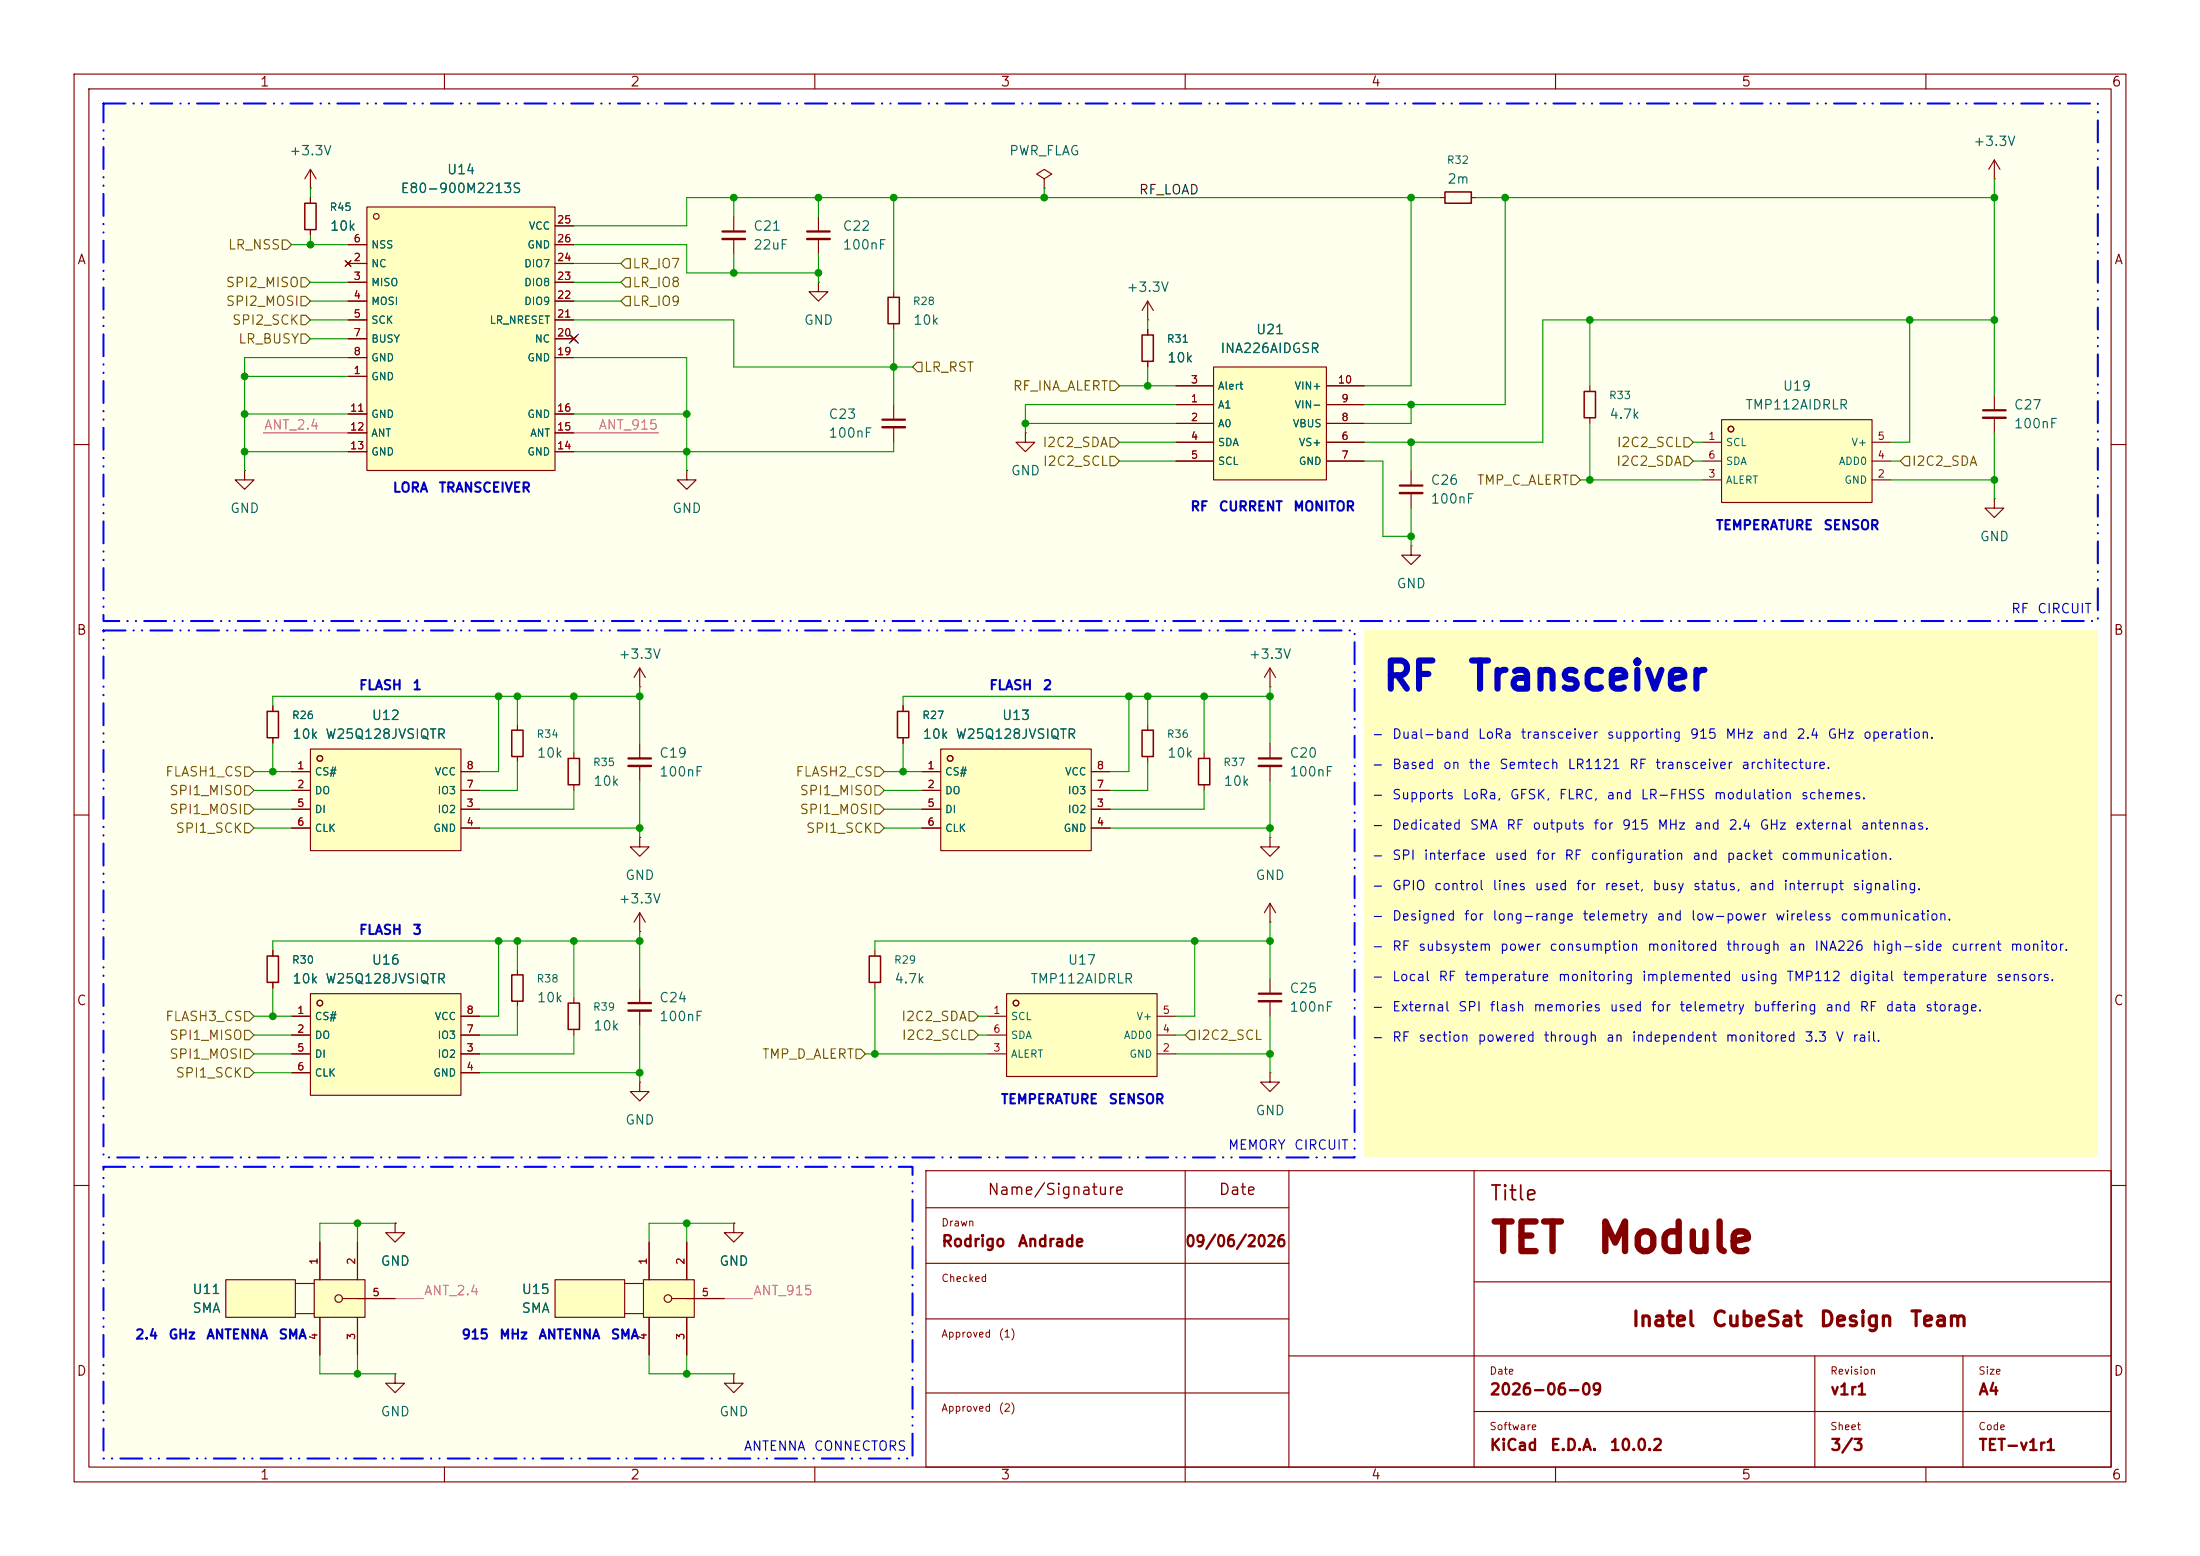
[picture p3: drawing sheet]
<svg xmlns="http://www.w3.org/2000/svg" width="297mm" height="210mm" viewBox="0 0 297 210" stroke-linecap="round" stroke-linejoin="round" font-family="sans-serif">
<g fill="none" stroke="#840000" stroke-width=".15">
<path d="M10 10h277v190h-277zM12 12h273v186h-273zM60 10v2M110 10v2M160 10v2M210 10v2M260 10v2M10 60h2M285 60h2M10 110h2M285 110h2M125 158h160v40h-160z"/>
<path d="M160 158v42M174 158v40M199 158v40M10 160h2M125 163h49M125 170.5h49M125 178h49M199 173h86M285 160h2M60 198v2M110 198v2M125 188h49"/>
<path d="M174 183h111M199 190.5h86M210 198v2M245 183v15M260 198v2M265 183v15"/>
</g>
<g fill="#ffffed">
<path d="M14 14h269.2v69.8h-269.2z"/>
<path d="M14 157.5h109.2v39.4h-109.2z"/>
</g>
<path d="M184.1 85.1h99.1v71.1h-99.1z" fill="#ffffc2"/>
<path d="M14 85.1h168.9v71.1h-168.9z" fill="#ffffed"/>
<path d="M97.5 31.2h3.1" fill="none" stroke="#840000" stroke-width=".3"/>
<path d="M97.5 32.3h3.1" fill="none" stroke="#840000" stroke-width=".33"/>
<path d="M99.1 29.2v2M99.1 32.3v2" fill="none" stroke="#840000" stroke-width=".15"/>
<path d="M41.9 134.1h20.3v13.7h-20.3z" fill="#ffffc2"/>
<circle cx="43.2" cy="135.4" r=".38" fill="#ffffc2" stroke="#ffffc2" stroke-width=".14"/>
<g fill="none" stroke="#840000" stroke-width=".15">
<path d="M120.6 54.6v2M120.6 57.7v2M33 63.5v1.3h1.3l-1.3 1.2-1.3-1.2h1.3M33 63.5h.1M86.4 92.7h.1M86.4 90.2l-.8 1.2M86.4 90.2l.7 1.2M86.4 90.2v2.5M36.8 128.3v.7M36.8 132.6v.8M39.4 137.2h2.5M39.4 139.7h2.5"/>
<path d="M41.9 134.1h20.3v13.7h-20.3zM62.2 137.2h2.6M62.2 139.7h2.6M69.8 130.8v.8M69.8 135.1v.8M86.4 133.4v2M86.4 136.4v2M39.4 142.2h2.5M39.4 144.8h2.5M62.2 142.2h2.6M62.2 144.8h2.6M86.4 146.1v1.2h1.2l-1.2 1.3-1.3-1.3h1.3"/>
<path d="M86.4 146.1h.1M99.1 165.1v1.3h1.2l-1.2 1.2-1.3-1.2h1.3M99.1 165.1h.1"/>
<circle cx="43.2" cy="135.4" r=".38"/>
</g>
<path d="M36.1 129h1.5v3.6h-1.5zM69.1 131.6h1.5v3.5h-1.5z" fill="none" stroke="#840000" stroke-width=".2"/>
<path d="M119.1 56.6h3.1M84.8 135.4h3.1" fill="none" stroke="#840000" stroke-width=".3"/>
<path d="M119.1 57.7h3.1M84.8 136.4h3.1" fill="none" stroke="#840000" stroke-width=".33"/>
<path d="M232.4 56.6h20.3v11.2h-20.3z" fill="#ffffc2"/>
<circle cx="233.7" cy="57.9" r=".38" fill="#ffffc2" stroke="#ffffc2" stroke-width=".14"/>
<g fill="none" stroke="#840000" stroke-width=".15">
<path d="M41.9 26.7v.7M41.9 31v.8M110.5 38.1v1.3h1.3l-1.3 1.2-1.3-1.2h1.3M110.5 38.1h.1M229.9 59.7h2.5M232.4 56.6h20.3v11.2h-20.3zM252.7 59.7h2.6M92.7 63.5v1.3h1.3l-1.3 1.2-1.3-1.2h1.3M92.7 63.5h.1M229.9 64.8h2.5M229.9 62.2h2.5M252.7 64.8h2.6"/>
<path d="M252.7 62.2h2.6"/>
<circle cx="233.7" cy="57.9" r=".38"/>
</g>
<path d="M41.1 27.4h1.6v3.6h-1.6z" fill="none" stroke="#840000" stroke-width=".2"/>
<path d="M41.9 101.1h20.3v13.7h-20.3z" fill="#ffffc2"/>
<circle cx="43.2" cy="102.4" r=".38" fill="#ffffc2" stroke="#ffffc2" stroke-width=".14"/>
<g fill="none" stroke="#840000" stroke-width=".15">
<path d="M110.5 29.2v2M110.5 32.3v2M120.6 39.4v.7M120.6 43.7v.8M69.8 97.8v.8M171.4 92.7h.1M171.4 90.2v2.5M171.4 90.2l-.7 1.2M171.4 90.2l.8 1.2M39.4 104.1h2.5M39.4 106.7h2.5M39.4 109.2h2.5"/>
<path d="M39.4 111.8h2.5M41.9 101.1h20.3v13.7h-20.3zM62.2 104.1h2.6M62.2 106.7h2.6M62.2 109.2h2.6M62.2 111.8h2.6M69.8 102.1v.8M77.5 101.6v.8M77.5 105.9v.8M171.4 100.3v2.1M171.4 103.4v2M171.4 132.1v2"/>
<path d="M171.4 135.1v2.1M171.4 144.8v1.3h1.3l-1.3 1.2-1.2-1.2h1.2M171.4 144.8h.1M53.3 165.1v1.3h1.3l-1.3 1.2-1.2-1.2h1.2M53.3 165.1h.1"/>
<circle cx="43.2" cy="102.4" r=".38"/>
</g>
<path d="M109 31.2h3M169.9 102.4h3.1M169.9 134.1h3.1" fill="none" stroke="#840000" stroke-width=".3"/>
<path d="M109 32.3h3M169.9 103.4h3.1M169.9 135.1h3.1" fill="none" stroke="#840000" stroke-width=".33"/>
<path d="M119.9 40.1h1.5v3.6h-1.5zM69.1 98.6h1.5v3.5h-1.5zM76.7 102.4h1.5v3.5h-1.5z" fill="none" stroke="#840000" stroke-width=".2"/>
<g fill="#ffffc2">
<path d="M30.5 172.7h9.4v5.1h-9.4z"/>
<path d="M42.4 172.7h6.9v5.1h-6.9z"/>
</g>
<circle cx="45.7" cy="175.3" r=".51" fill="#ffffc2" stroke="#ffffc2" stroke-width=".14"/>
<g fill="none" stroke="#840000" stroke-width=".15">
<path d="M41.9 25.4h.1M41.9 22.9l-.8 1.2M41.9 22.9l.8 1.2M41.9 22.9v2.5M269.2 24.1h.1M269.2 21.6l-.7 1.3M269.2 21.6l.8 1.3M269.2 21.6v2.5M30.5 172.7h9.4v5.1h-9.4zM39.9 173.2h2.5M39.9 177.3h2.5M42.4 172.7h6.9v5.1h-6.9z"/>
<path d="M43.2 167.6v5.1M43.2 177.8v5.1M46.2 175.3h7.1M48.3 167.6v5.1M48.3 177.8v5.1"/>
<circle cx="45.7" cy="175.3" r=".51"/>
</g>
<path d="M49.5 27.9h25.4v35.6h-25.4z" fill="#ffffc2"/>
<circle cx="50.8" cy="29.2" r=".38" fill="#ffffc2" stroke="#ffffc2" stroke-width=".14"/>
<g fill="none" stroke="#840000" stroke-width=".15">
<path d="M46.6 35.2l.8 .7M47 35.6h2.5M47 38.1h2.5M47 33h2.5M47.4 35.2l-.8 .7M49.5 27.9h25.4v35.6h-25.4zM74.9 35.6h2.6M74.9 38.1h2.6M74.9 33h2.6M74.9 30.5h2.6M141 24.1l1-.6-1-.6-1 .6 1 .6v1.3M141 25.4h.1"/>
<path d="M47 50.8h2.5M47 40.6h2.5M47 43.2h2.5M47 45.7h2.5M47 48.3h2.5M47 55.9h2.5M47 58.4h2.5M74.9 40.6h2.6M74.9 43.2h2.6M74.9 45.7h2.6M74.9 48.3h2.6M74.9 55.9h2.6"/>
<path d="M74.9 58.4h2.6M77.1 45.3l.8 .8M77.9 45.3l-.8 .8M47 61h2.5M74.9 61h2.6"/>
<circle cx="50.8" cy="29.2" r=".38"/>
</g>
<path d="M163.8 49.5h15.3v15.3h-15.3z" fill="#ffffc2"/>
<g fill="none" stroke="#840000" stroke-width=".15">
<path d="M138.4 58.4v1.3h1.3l-1.3 1.3-1.2-1.3h1.2M138.4 58.4h.1M154.9 43.2h.1M154.9 40.6l-.7 1.3M154.9 40.6l.8 1.3M154.9 40.6v2.6M154.9 44.5v.7M154.9 48.8v.7M158.7 54.6h5.1M158.7 57.2h5.1M158.7 52.1h5.1M158.7 59.7h5.1"/>
<path d="M163.8 49.5h15.3v15.3h-15.3zM179.1 54.6h5M179.1 57.2h5M179.1 52.1h5M179.1 59.7h5M158.7 62.2h5.1M179.1 62.2h5"/>
</g>
<path d="M154.2 45.2h1.5v3.6h-1.5z" fill="none" stroke="#840000" stroke-width=".2"/>
<path d="M135.9 134.1h20.3v11.2h-20.3z" fill="#ffffc2"/>
<circle cx="137.2" cy="135.4" r=".38" fill="#ffffc2" stroke="#ffffc2" stroke-width=".14"/>
<g fill="none" stroke="#840000" stroke-width=".15">
<path d="M194.3 26.7h.8M198.6 26.7h.8M269.2 53.3v2.1M269.2 56.4v2M190.5 73.7v1.2h1.3l-1.3 1.3-1.3-1.3h1.3M190.5 73.7h.1M190.5 63.5v2M190.5 66.5v2.1M269.2 67.3v1.3h1.3l-1.3 1.3-1.2-1.3h1.2M269.2 67.3h.1M86.4 113v1.3h1.2l-1.2 1.3-1.3-1.3h1.3M86.4 113h.1"/>
<path d="M86.4 125.7h.1M86.4 123.2l-.8 1.3M86.4 123.2l.7 1.3M86.4 123.2v2.5M118.1 128.3v.7M118.1 132.6v.8M133.3 137.2h2.6M133.3 139.7h2.6M135.9 134.1h20.3v11.2h-20.3zM156.2 137.2h2.5M156.2 139.7h2.5M133.3 142.2h2.6"/>
<path d="M156.2 142.2h2.5"/>
<circle cx="137.2" cy="135.4" r=".38"/>
</g>
<path d="M267.7 55.4h3.1M189 65.5h3" fill="none" stroke="#840000" stroke-width=".3"/>
<path d="M267.7 56.4h3.1M189 66.5h3" fill="none" stroke="#840000" stroke-width=".33"/>
<path d="M195.1 25.9h3.5v1.5h-3.5zM117.3 129h1.6v3.6h-1.6z" fill="none" stroke="#840000" stroke-width=".2"/>
<g fill="#ffffc2">
<path d="M74.9 172.7h9.4v5.1h-9.4z"/>
<path d="M86.9 172.7h6.8v5.1h-6.8z"/>
</g>
<circle cx="90.2" cy="175.3" r=".51" fill="#ffffc2" stroke="#ffffc2" stroke-width=".14"/>
<g fill="none" stroke="#840000" stroke-width=".15">
<path d="M214.6 52.1v.7M214.6 56.4v.8M121.9 95.3v.7M121.9 99.6v.7M154.9 97.8v.8M86.4 100.3v2.1M86.4 103.4v2M154.9 102.1v.8M74.9 172.7h9.4v5.1h-9.4zM84.3 173.2h2.6M84.3 177.3h2.6M86.9 172.7h6.8v5.1h-6.8z"/>
<path d="M87.6 167.6v5.1M87.6 177.8v5.1M90.7 175.3h7.1M92.7 167.6v5.1M92.7 177.8v5.1M53.3 185.4v1.3h1.3l-1.3 1.3-1.2-1.3h1.2M53.3 185.4h.1M99.1 185.4v1.3h1.2l-1.2 1.3-1.3-1.3h1.3M99.1 185.4h.1"/>
<circle cx="90.2" cy="175.3" r=".51"/>
</g>
<path d="M84.8 102.4h3.1" fill="none" stroke="#840000" stroke-width=".3"/>
<path d="M84.8 103.4h3.1" fill="none" stroke="#840000" stroke-width=".33"/>
<path d="M213.9 52.8h1.5v3.6h-1.5zM121.2 96h1.5v3.6h-1.5zM154.2 98.6h1.5v3.5h-1.5z" fill="none" stroke="#840000" stroke-width=".2"/>
<path d="M127 101.1h20.3v13.7h-20.3z" fill="#ffffc2"/>
<circle cx="128.3" cy="102.4" r=".38" fill="#ffffc2" stroke="#ffffc2" stroke-width=".14"/>
<g fill="none" stroke="#840000" stroke-width=".15">
<path d="M41.9 26.7v.7M41.9 31v.8M46.6 35.2l.8 .7M47 35.6h2.5M47 38.1h2.5M47 33h2.5M47.4 35.2l-.8 .7M74.9 35.6h2.6M74.9 38.1h2.6M74.9 33h2.6M74.9 30.5h2.6M47 50.8h2.5"/>
<path d="M47 40.6h2.5M47 43.2h2.5M47 45.7h2.5M47 48.3h2.5M47 55.9h2.5M47 58.4h2.5M74.9 40.6h2.6M74.9 43.2h2.6M74.9 45.7h2.6M74.9 48.3h2.6M74.9 55.9h2.6M74.9 58.4h2.6"/>
<path d="M77.1 45.3l.8 .8M77.9 45.3l-.8 .8M154.9 44.5v.7M154.9 48.8v.7M158.7 54.6h5.1M158.7 57.2h5.1M158.7 52.1h5.1M158.7 59.7h5.1M179.1 54.6h5M179.1 57.2h5M179.1 52.1h5M179.1 59.7h5"/>
<path d="M47 61h2.5M74.9 61h2.6M158.7 62.2h5.1M179.1 62.2h5M36.8 95.3v.7M36.8 99.6v.7M121.9 95.3v.7M121.9 99.6v.7M39.4 104.1h2.5M39.4 106.7h2.5M39.4 109.2h2.5M39.4 111.8h2.5"/>
<path d="M62.2 104.1h2.6M62.2 106.7h2.6M62.2 109.2h2.6M62.2 111.8h2.6M124.5 104.1h2.5M124.5 106.7h2.5M124.5 109.2h2.5M124.5 111.8h2.5M127 101.1h20.3v13.7h-20.3zM147.3 104.1h2.6M147.3 106.7h2.6M147.3 109.2h2.6"/>
<path d="M147.3 111.8h2.6M162.6 101.6v.8M162.6 105.9v.8M171.4 113v1.3h1.3l-1.3 1.3-1.2-1.3h1.2M171.4 113h.1M36.8 128.3v.7M36.8 132.6v.8M39.4 137.2h2.5M39.4 139.7h2.5M62.2 137.2h2.6M62.2 139.7h2.6M77.5 134.6v.8"/>
<path d="M77.5 138.9v.8M171.4 124.5h.1M171.4 121.9l-.7 1.3M171.4 121.9l.8 1.3M171.4 121.9v2.6M39.4 142.2h2.5M39.4 144.8h2.5M62.2 142.2h2.6M62.2 144.8h2.6M43.2 167.6v5.1M43.2 177.8v5.1M48.3 175.3h5"/>
<path d="M48.3 167.6v5.1M48.3 177.8v5.1M53.3 165.1h.1M87.6 167.6v5.1M87.6 177.8v5.1M92.7 167.6v5.1M92.7 177.8v5.1M92.7 175.3h5.1M99.1 165.1h.1"/>
<circle cx="128.3" cy="102.4" r=".38"/>
</g>
<path d="M36.1 96h1.5v3.6h-1.5zM161.8 102.4h1.5v3.5h-1.5zM76.7 135.4h1.5v3.5h-1.5z" fill="none" stroke="#840000" stroke-width=".2"/>
<g fill="none" stroke="#725600" stroke-width=".15">
<path d="M38.1 32.4h.6l.7 .6-.7 .7h-.6zM40.6 37.5h.7l.6 .6-.6 .6h-.7zM84.5 34.9h.6v1.3h-.6l-.7-.6zM84.5 37.5h.6v1.2h-.6l-.7-.6zM40.6 42.5h.7l.6 .7-.6 .6h-.7zM40.6 45.1h.7l.6 .6-.6 .7h-.7zM40.6 40h.7l.6 .6-.6 .7h-.7zM84.5 40h.6v1.3h-.6l-.7-.7zM123.8 48.9h.7v1.3h-.7l-.6-.7zM149.9 59.1h.6l.6 .6-.6 .6h-.6zM149.9 51.4h.6l.6 .7-.6 .6h-.6zM227.3 59.1h.7l.6 .6-.6 .6h-.7z"/>
<path d="M149.9 61.6h.6l.6 .6-.6 .7h-.6zM212.1 64.1h.6l.7 .7-.7 .6h-.6zM227.3 61.6h.7l.6 .6-.6 .7h-.7zM257.2 61.6h.6v1.3h-.6l-.7-.7zM33 111.1h.7l.6 .7-.6 .6h-.7zM33 103.5h.7l.6 .6-.6 .7h-.7zM33 108.6h.7l.6 .6-.6 .7h-.7zM33 106h.7l.6 .7-.6 .6h-.7zM118.1 108.6h.6l.7 .6-.7 .7h-.6zM118.1 106h.6l.7 .7-.7 .6h-.6zM118.1 103.5h.6l.7 .6-.7 .7h-.6zM118.1 111.1h.6l.7 .7-.7 .6h-.6z"/>
<path d="M33 139.1h.7l.6 .6-.6 .6h-.7zM33 136.5h.7l.6 .7-.6 .6h-.7zM130.8 139.1h.6l.7 .6-.7 .6h-.6zM130.8 136.5h.6l.7 .7-.7 .6h-.6zM160.7 139.1h.6v1.2h-.6l-.7-.6zM33 144.1h.7l.6 .7-.6 .6h-.7zM33 141.6h.7l.6 .6-.6 .7h-.7zM115.6 141.6h.6l.6 .6-.6 .7h-.6z"/>
</g>
<g fill="none" stroke="#009600" stroke-width=".15">
<path d="M39.4 33h7.6M41.9 38.1h5.1M41.9 25.4v1.3M41.9 31.8v1.2M77.5 33h15.2v3.8h17.8M77.5 38.1h6.3M77.5 35.6h6.3M99.1 26.7v2.5M99.1 34.3v2.5M110.5 26.7v2.5M110.5 34.3v3.8M120.6 26.7v12.7"/>
<path d="M141 25.4v1.3M190.5 26.7v25.4h-6.4M194.3 26.7h-101.6v3.8h-15.2M199.4 26.7h69.8M203.2 26.7v27.9h-19.1M269.2 24.1v29.2M33 50.8h14M33 55.9h14M41.9 40.6h5.1M41.9 45.7h5.1M41.9 43.2h5.1M47 48.3h-14v15.2"/>
<path d="M77.5 48.3h15.2v15.2M77.5 40.6h6.3M77.5 43.2h21.6v6.3h24.1M77.5 55.9h15.2M120.6 44.5v10.1M120.6 59.7v1.3h-43.1M138.4 57.2h20.3M151.1 52.1h7.6M151.1 59.7h7.6M154.9 43.2v1.3M154.9 49.5v2.6M158.7 54.6h-20.3v3.8"/>
<path d="M190.5 54.6v2.6h-6.4M190.5 59.7v3.8M214.6 43.2v8.9M214.6 57.2v7.6M228.6 59.7h1.3M257.8 43.2v16.5h-2.5M269.2 43.2h-60.9v16.5h-24.2M269.2 58.4v8.9M33 61h14M151.1 62.2h7.6M184.1 62.2h2.6v10.2h3.8M190.5 68.6v5.1"/>
<path d="M213.4 64.8h16.5M228.6 62.2h1.3M255.3 62.2h1.2M255.3 64.8h13.9M67.3 94v10.1h-2.5M69.8 94v3.8M77.5 94v7.6M86.4 92.7v7.6M86.4 94h-49.6v1.3M152.4 94v10.1h-2.5M154.9 94v3.8M162.6 94v7.6"/>
<path d="M171.4 92.7v7.6M171.4 94h-49.5v1.3M34.3 111.8h5.1M34.3 109.2h5.1M34.3 104.1h5.1M34.3 106.7h5.1M36.8 100.3v3.8M64.8 111.8h21.6M69.8 102.9v3.8h-5M77.5 106.7v2.5h-12.7M86.4 105.4v7.6M119.4 111.8h5.1"/>
<path d="M119.4 109.2h5.1M119.4 104.1h5.1M119.4 106.7h5.1M121.9 100.3v3.8M149.9 111.8h21.5M154.9 102.9v3.8h-5M162.6 106.7v2.5h-12.7M171.4 105.4v7.6M34.3 139.7h5.1M34.3 137.2h5.1M36.8 133.4v3.8M67.3 127v10.2h-2.5"/>
<path d="M69.8 135.9v3.8h-5M69.8 127v3.8M77.5 139.7v2.5h-12.7M77.5 127v7.6M86.4 127h-49.6v1.3M86.4 125.7v7.7M86.4 138.4v7.7M118.1 133.4v8.8M132.1 139.7h1.2M132.1 137.2h1.2M158.7 139.7h1.3M161.3 127v10.2h-2.6"/>
<path d="M171.4 124.5v7.6M171.4 137.2v7.6M171.4 127h-53.3v1.3M34.3 144.8h5.1M34.3 142.2h5.1M64.8 144.8h21.6M116.8 142.2h16.5M158.7 142.2h12.7M48.3 165.1v2.5M53.3 165.1h-10.1v2.5M92.7 165.1v2.5M99.1 165.1h-11.5v2.5"/>
<path d="M43.2 182.9v2.5h10.1M48.3 182.9v2.5M87.6 182.9v2.5h11.5M92.7 182.9v2.5"/>
</g>
<path d="M35.6 58.4h11.4M77.5 58.4h11.4M53.3 175.3h3.8M97.8 175.3h3.8" fill="none" stroke="#ff0fbe" stroke-width=".15"/>
<path d="M76.9 45.1l1.2 1.2M78.1 45.1l-1.2 1.2" fill="none" stroke="#000084" stroke-width=".15"/>
<path d="M14 14h269.2v69.8h-269.2zM14 85.1h168.9v71.1h-168.9zM14 157.5h109.2v39.4h-109.2z" fill="none" stroke="#00f" stroke-width=".27" stroke-dasharray="3 1.1 .1 1.1 .1 1.1"/>
<g fill="#009600" stroke="#009600" stroke-width=".14">
<circle cx="77.5" cy="94" r=".46"/>
<circle cx="69.8" cy="94" r=".46"/>
<circle cx="86.4" cy="94" r=".46"/>
<circle cx="67.3" cy="94" r=".46"/>
<circle cx="69.8" cy="127" r=".46"/>
<circle cx="67.3" cy="127" r=".46"/>
<circle cx="36.8" cy="137.2" r=".46"/>
<circle cx="36.8" cy="104.1" r=".46"/>
<circle cx="86.4" cy="111.8" r=".46"/>
<circle cx="120.6" cy="49.5" r=".46"/>
<circle cx="99.1" cy="26.7" r=".46"/>
<circle cx="120.6" cy="26.7" r=".46"/>
<circle cx="110.5" cy="36.8" r=".46"/>
<circle cx="110.5" cy="26.7" r=".46"/>
<circle cx="92.7" cy="61" r=".46"/>
<circle cx="92.7" cy="55.9" r=".46"/>
<circle cx="99.1" cy="36.8" r=".46"/>
<circle cx="48.3" cy="165.1" r=".46"/>
<circle cx="48.3" cy="185.4" r=".46"/>
<circle cx="92.7" cy="165.1" r=".46"/>
<circle cx="92.7" cy="185.4" r=".46"/>
<circle cx="33" cy="50.8" r=".46"/>
<circle cx="33" cy="61" r=".46"/>
<circle cx="33" cy="55.9" r=".46"/>
<circle cx="41.9" cy="33" r=".46"/>
<circle cx="171.4" cy="142.2" r=".46"/>
<circle cx="171.4" cy="127" r=".46"/>
<circle cx="171.4" cy="111.8" r=".46"/>
<circle cx="161.3" cy="127" r=".46"/>
<circle cx="162.6" cy="94" r=".46"/>
<circle cx="171.4" cy="94" r=".46"/>
<circle cx="118.1" cy="142.2" r=".46"/>
<circle cx="77.5" cy="127" r=".46"/>
<circle cx="86.4" cy="127" r=".46"/>
<circle cx="86.4" cy="144.8" r=".46"/>
<circle cx="154.9" cy="52.1" r=".46"/>
<circle cx="138.4" cy="57.2" r=".46"/>
<circle cx="141" cy="26.7" r=".46"/>
<circle cx="121.9" cy="104.1" r=".46"/>
<circle cx="152.4" cy="94" r=".46"/>
<circle cx="154.9" cy="94" r=".46"/>
<circle cx="269.2" cy="26.7" r=".46"/>
<circle cx="257.8" cy="43.2" r=".46"/>
<circle cx="269.2" cy="64.8" r=".46"/>
<circle cx="269.2" cy="43.2" r=".46"/>
<circle cx="203.2" cy="26.7" r=".46"/>
<circle cx="190.5" cy="59.7" r=".46"/>
<circle cx="190.5" cy="26.7" r=".46"/>
<circle cx="190.5" cy="54.6" r=".46"/>
<circle cx="214.6" cy="43.2" r=".46"/>
<circle cx="214.6" cy="64.8" r=".46"/>
<circle cx="190.5" cy="72.4" r=".46"/>
</g>
<g font-size="4" fill="#840000">
<text x="201" y="170.1">TET</text>
<text x="215.4" y="170.1">Module</text>
</g>
<g font-size="3.8" fill="#0000c2">
<text x="186.5" y="94.1">RF</text>
<text x="198" y="94.1">Transceiver</text>
</g>
<g font-size="2" fill="#840000">
<text x="201" y="162.5">Title</text>
<text x="220.2" y="179.5">Inatel</text>
<text x="231" y="179.5">CubeSat</text>
<text x="245.5" y="179.5">Design</text>
<text x="257.7" y="179.5">Team</text>
</g>
<g font-size="1.5" fill="#840000">
<text x="133.2" y="161.7">Name/Signature</text>
<text x="164.4" y="161.7">Date</text>
<text x="127" y="168.7">Rodrigo</text>
<text x="137.3" y="168.7">Andrade</text>
<text x="159.9" y="168.7">09/06/2026</text>
<text x="201" y="188.7">2026-06-09</text>
<text x="247" y="188.7">v1r1</text>
<text x="267" y="188.7">A4</text>
<text x="201" y="196.2">KiCad</text>
<text x="209.2" y="196.2">E.D.A.</text>
<text x="217.2" y="196.2">10.0.2</text>
<text x="247" y="196.2">3/3</text>
<text x="267" y="196.2">TET-v1r1</text>
</g>
<g font-size="1.3" fill="#840000">
<text x="35" y="12">1</text>
<text x="85" y="12">2</text>
<text x="135" y="12">3</text>
<text x="185" y="12">4</text>
<text x="235" y="12">5</text>
<text x="285" y="12">6</text>
<text x="10.3" y="36">A</text>
<text x="285.3" y="36">A</text>
<text x="10.3" y="86">B</text>
<text x="285.3" y="86">B</text>
<text x="10.3" y="136">C</text>
<text x="285.3" y="136">C</text>
<text x="10.3" y="186">D</text>
<text x="285.3" y="186">D</text>
<text x="35" y="200">1</text>
<text x="85" y="200">2</text>
<text x="135" y="200">3</text>
<text x="185" y="200">4</text>
<text x="235" y="200">5</text>
<text x="285" y="200">6</text>
</g>
<g font-size="1.3" fill="#006464">
<text x="39" y="21.3">+3.3V</text>
<text x="60.3" y="23.8">U14</text>
<text x="136.2" y="21.3">PWR_FLAG</text>
<text x="266.3" y="20">+3.3V</text>
<text x="54" y="26.4">E80-900M2213S</text>
<text x="195.3" y="25.1">2m</text>
<text x="44.5" y="31.5">10k</text>
<text x="101.6" y="31.5">C21</text>
<text x="101.6" y="34">22uF</text>
<text x="113.7" y="34">100nF</text>
<text x="113.7" y="31.5">C22</text>
<text x="152" y="39.7">+3.3V</text>
<text x="108.5" y="44.2">GND</text>
<text x="123.2" y="44.2">10k</text>
<text x="164.7" y="48">INA226AIDGSR</text>
<text x="169.5" y="45.4">U21</text>
<text x="157.5" y="49.2">10k</text>
<text x="240.6" y="53">U19</text>
<text x="111.8" y="59.4">100nF</text>
<text x="111.8" y="56.9">C23</text>
<text x="217.2" y="56.9">4.7k</text>
<text x="235.5" y="55.6">TMP112AIDRLR</text>
<text x="271.8" y="58.1">100nF</text>
<text x="271.8" y="55.6">C27</text>
<text x="136.4" y="64.5">GND</text>
<text x="193" y="65.7">C26</text>
<text x="31" y="69.6">GND</text>
<text x="90.7" y="69.6">GND</text>
<text x="193" y="68.3">100nF</text>
<text x="267.2" y="73.4">GND</text>
<text x="188.5" y="79.7">GND</text>
<text x="83.4" y="89.2">+3.3V</text>
<text x="168.5" y="89.2">+3.3V</text>
<text x="39.4" y="100">10k W25Q128JVSIQTR</text>
<text x="50.1" y="97.5">U12</text>
<text x="124.5" y="100">10k W25Q128JVSIQTR</text>
<text x="135.2" y="97.5">U13</text>
<text x="72.4" y="102.6">10k</text>
<text x="80" y="106.4">10k</text>
<text x="88.9" y="105.1">100nF</text>
<text x="88.9" y="102.6">C19</text>
<text x="157.5" y="102.6">10k</text>
<text x="165.1" y="106.4">10k</text>
<text x="174" y="105.1">100nF</text>
<text x="174" y="102.6">C20</text>
<text x="84.3" y="119.1">GND</text>
<text x="169.4" y="119.1">GND</text>
<text x="83.4" y="122.3">+3.3V</text>
<text x="50.1" y="130.5">U16</text>
<text x="144.1" y="130.5">U17</text>
<text x="39.4" y="133.1">10k W25Q128JVSIQTR</text>
<text x="72.4" y="135.6">10k</text>
<text x="88.9" y="135.6">C24</text>
<text x="120.7" y="133.1">4.7k</text>
<text x="139" y="133.1">TMP112AIDRLR</text>
<text x="174" y="136.9">100nF</text>
<text x="174" y="134.3">C25</text>
<text x="80" y="139.4">10k</text>
<text x="88.9" y="138.1">100nF</text>
<text x="84.3" y="152.1">GND</text>
<text x="169.4" y="150.8">GND</text>
<text x="51.3" y="171.2">GND</text>
<text x="97" y="171.2">GND</text>
<text x="25.9" y="175">U11</text>
<text x="25.9" y="177.5">SMA</text>
<text x="70.3" y="175">U15</text>
<text x="70.3" y="177.5">SMA</text>
<text x="51.3" y="191.5">GND</text>
<text x="97" y="191.5">GND</text>
</g>
<text font-size="1.3" fill="#0f0f0f" x="153.7" y="26.5">RF_LOAD</text>
<g font-size="1.3" fill="#725600">
<text x="30.7" y="34">LR_NSS</text>
<text x="30.4" y="41.6">SPI2_MOSI</text>
<text x="30.4" y="39.1">SPI2_MISO</text>
<text x="85.3" y="36.5">LR_IO7</text>
<text x="85.3" y="41.6">LR_IO9</text>
<text x="85.3" y="39.1">LR_IO8</text>
<text x="31.2" y="44.2">SPI2_SCK</text>
<text x="32.1" y="46.7">LR_BUSY</text>
<text x="124.7" y="50.5">LR_RST</text>
<text x="136.6" y="53">RF_INA_ALERT</text>
<text x="140.6" y="60.7">I2C2_SDA</text>
<text x="140.7" y="63.2">I2C2_SCL</text>
<text x="199.3" y="65.7">TMP_C_ALERT</text>
<text x="218.1" y="63.2">I2C2_SDA</text>
<text x="218.2" y="60.7">I2C2_SCL</text>
<text x="258" y="63.2">I2C2_SDA</text>
<text x="22.2" y="105.1">FLASH1_CS</text>
<text x="22.8" y="107.7">SPI1_MISO</text>
<text x="107.3" y="105.1">FLASH2_CS</text>
<text x="107.9" y="107.7">SPI1_MISO</text>
<text x="22.8" y="110.2">SPI1_MOSI</text>
<text x="23.6" y="112.7">SPI1_SCK</text>
<text x="107.9" y="110.2">SPI1_MOSI</text>
<text x="108.7" y="112.7">SPI1_SCK</text>
<text x="22.2" y="138.1">FLASH3_CS</text>
<text x="22.8" y="140.7">SPI1_MISO</text>
<text x="22.8" y="143.2">SPI1_MOSI</text>
<text x="102.8" y="143.2">TMP_D_ALERT</text>
<text x="121.6" y="138.1">I2C2_SDA</text>
<text x="121.6" y="140.7">I2C2_SCL</text>
<text x="161.5" y="140.7">I2C2_SCL</text>
<text x="23.6" y="145.8">SPI1_SCK</text>
</g>
<g font-size="1.3" fill="#ff0fbe">
<text x="35.6" y="58.3">ANT_2.4</text>
<text x="80.7" y="58.3">ANT_915</text>
<text x="57.1" y="175.1">ANT_2.4</text>
<text x="101.6" y="175.1">ANT_915</text>
</g>
<g font-size="1.3" fill="#0000c2">
<text x="52.9" y="66.8">LORA</text>
<text x="59.1" y="66.8">TRANSCEIVER</text>
<text x="160.6" y="69.3">RF</text>
<text x="164.4" y="69.3">CURRENT</text>
<text x="174.5" y="69.3">MONITOR</text>
<text x="231.6" y="71.8">TEMPERATURE</text>
<text x="246.1" y="71.8">SENSOR</text>
<text x="271.4" y="83.1">RF</text>
<text x="274.9" y="83.1">CIRCUIT</text>
<text x="48.4" y="93.4">FLASH</text>
<text x="55.6" y="93.4">1</text>
<text x="133.5" y="93.4">FLASH</text>
<text x="140.7" y="93.4">2</text>
<text x="185.1" y="100">-</text>
<text x="187.8" y="100">Dual-band</text>
<text x="199.4" y="100">LoRa</text>
<text x="205.2" y="100">transceiver</text>
<text x="216.8" y="100">supporting</text>
<text x="228" y="100">915</text>
<text x="232.8" y="100">MHz</text>
<text x="237.8" y="100">and</text>
<text x="242.4" y="100">2.4</text>
<text x="246.6" y="100">GHz</text>
<text x="251.4" y="100">operation.</text>
<text x="185.1" y="104.1">-</text>
<text x="187.8" y="104.1">Based</text>
<text x="194.7" y="104.1">on</text>
<text x="198.2" y="104.1">the</text>
<text x="202.3" y="104.1">Semtech</text>
<text x="211.5" y="104.1">LR1121</text>
<text x="219.8" y="104.1">RF</text>
<text x="223.4" y="104.1">transceiver</text>
<text x="235" y="104.1">architecture.</text>
<text x="185.1" y="108.2">-</text>
<text x="185.1" y="112.3">-</text>
<text x="187.8" y="108.2">Supports</text>
<text x="187.8" y="112.3">Dedicated</text>
<text x="197.4" y="108.2">LoRa,</text>
<text x="198.3" y="112.3">SMA</text>
<text x="203.3" y="112.3">RF</text>
<text x="203.7" y="108.2">GFSK,</text>
<text x="206.8" y="112.3">outputs</text>
<text x="210.3" y="108.2">FLRC,</text>
<text x="215" y="112.3">for</text>
<text x="216.8" y="108.2">and</text>
<text x="218.9" y="112.3">915</text>
<text x="221.4" y="108.2">LR-FHSS</text>
<text x="223.7" y="112.3">MHz</text>
<text x="228.6" y="112.3">and</text>
<text x="231.3" y="108.2">modulation</text>
<text x="233.3" y="112.3">2.4</text>
<text x="237.4" y="112.3">GHz</text>
<text x="242.2" y="112.3">external</text>
<text x="243" y="108.2">schemes.</text>
<text x="251.1" y="112.3">antennas.</text>
<text x="185.1" y="116.4">-</text>
<text x="187.8" y="116.4">SPI</text>
<text x="192.1" y="116.4">interface</text>
<text x="201.7" y="116.4">used</text>
<text x="207.3" y="116.4">for</text>
<text x="211.1" y="116.4">RF</text>
<text x="214.6" y="116.4">configuration</text>
<text x="228.4" y="116.4">and</text>
<text x="233" y="116.4">packet</text>
<text x="240.4" y="116.4">communication.</text>
<text x="185.1" y="120.5">-</text>
<text x="185.1" y="124.6">-</text>
<text x="187.8" y="120.5">GPIO</text>
<text x="187.8" y="124.6">Designed</text>
<text x="193.5" y="120.5">control</text>
<text x="197.5" y="124.6">for</text>
<text x="201.4" y="120.5">lines</text>
<text x="201.4" y="124.6">long-range</text>
<text x="207.1" y="120.5">used</text>
<text x="212.7" y="120.5">for</text>
<text x="213.6" y="124.6">telemetry</text>
<text x="216.5" y="120.5">reset,</text>
<text x="223" y="120.5">busy</text>
<text x="223.6" y="124.6">and</text>
<text x="228.2" y="124.6">low-power</text>
<text x="228.5" y="120.5">status,</text>
<text x="236" y="120.5">and</text>
<text x="239.6" y="124.6">wireless</text>
<text x="240.7" y="120.5">interrupt</text>
<text x="248.4" y="124.6">communication.</text>
<text x="250" y="120.5">signaling.</text>
<text x="48.4" y="126.5">FLASH</text>
<text x="55.6" y="126.5">3</text>
<text x="185.1" y="128.6">-</text>
<text x="187.8" y="128.6">RF</text>
<text x="191.4" y="128.6">subsystem</text>
<text x="202.4" y="128.6">power</text>
<text x="209.1" y="128.6">consumption</text>
<text x="222.3" y="128.6">monitored</text>
<text x="232.9" y="128.6">through</text>
<text x="241.4" y="128.6">an</text>
<text x="244.8" y="128.6">INA226</text>
<text x="252.7" y="128.6">high-side</text>
<text x="263.3" y="128.6">current</text>
<text x="271.3" y="128.6">monitor.</text>
<text x="185.1" y="132.7">-</text>
<text x="185.1" y="136.8">-</text>
<text x="187.8" y="132.7">Local</text>
<text x="187.8" y="136.8">External</text>
<text x="194.1" y="132.7">RF</text>
<text x="196.8" y="136.8">SPI</text>
<text x="197.6" y="132.7">temperature</text>
<text x="201" y="136.8">flash</text>
<text x="206.9" y="136.8">memories</text>
<text x="210.2" y="132.7">monitoring</text>
<text x="217.2" y="136.8">used</text>
<text x="221.6" y="132.7">implemented</text>
<text x="222.8" y="136.8">for</text>
<text x="226.6" y="136.8">telemetry</text>
<text x="234.8" y="132.7">using</text>
<text x="236.6" y="136.8">buffering</text>
<text x="241.1" y="132.7">TMP112</text>
<text x="246.3" y="136.8">and</text>
<text x="249.6" y="132.7">digital</text>
<text x="250.9" y="136.8">RF</text>
<text x="254.5" y="136.8">data</text>
<text x="256.8" y="132.7">temperature</text>
<text x="259.8" y="136.8">storage.</text>
<text x="269.4" y="132.7">sensors.</text>
<text x="185.1" y="140.9">-</text>
<text x="187.8" y="140.9">RF</text>
<text x="191.4" y="140.9">section</text>
<text x="199.4" y="140.9">powered</text>
<text x="208.3" y="140.9">through</text>
<text x="216.7" y="140.9">an</text>
<text x="220.2" y="140.9">independent</text>
<text x="232.8" y="140.9">monitored</text>
<text x="243.5" y="140.9">3.3</text>
<text x="247.7" y="140.9">V</text>
<text x="250" y="140.9">rail.</text>
<text x="135" y="149.3">TEMPERATURE</text>
<text x="149.6" y="149.3">SENSOR</text>
<text x="165.7" y="155.5">MEMORY</text>
<text x="174.6" y="155.5">CIRCUIT</text>
<text x="18.2" y="181.1">2.4</text>
<text x="22.7" y="181.1">GHz</text>
<text x="27.8" y="181.1">ANTENNA</text>
<text x="37.5" y="181.1">SMA</text>
<text x="62.2" y="181.1">915</text>
<text x="67.3" y="181.1">MHz</text>
<text x="72.6" y="181.1">ANTENNA</text>
<text x="82.4" y="181.1">SMA</text>
<text x="100.3" y="196.1">ANTENNA</text>
<text x="109.8" y="196.1">CONNECTORS</text>
</g>
<g font-size="1" fill="#006464">
<text x="195.2" y="22.4">R32</text>
<text x="44.4" y="28.7">R45</text>
<text x="50" y="33.8">NSS</text>
<text x="71.1" y="33.8">GND</text>
<text x="71.3" y="31.2">VCC</text>
<text x="50" y="36.3">NC</text>
<text x="50" y="38.9">MISO</text>
<text x="50" y="41.4">MOSI</text>
<text x="70.7" y="41.4">DIO9</text>
<text x="70.7" y="38.9">DIO8</text>
<text x="70.7" y="36.3">DIO7</text>
<text x="123.2" y="41.4">R28</text>
<text x="50" y="43.9">SCK</text>
<text x="50" y="46.5">BUSY</text>
<text x="66" y="43.9">LR_NRESET</text>
<text x="72.1" y="46.5">NC</text>
<text x="157.4" y="46.5">R31</text>
<text x="50" y="51.6">GND</text>
<text x="50" y="49">GND</text>
<text x="71.1" y="49">GND</text>
<text x="164.3" y="52.8">Alert</text>
<text x="174.7" y="52.8">VIN+</text>
<text x="50" y="56.6">GND</text>
<text x="50" y="59.2">ANT</text>
<text x="71.1" y="56.6">GND</text>
<text x="71.5" y="59.2">ANT</text>
<text x="164.3" y="55.4">A1</text>
<text x="164.3" y="57.9">A0</text>
<text x="174.4" y="57.9">VBUS</text>
<text x="174.7" y="55.4">VIN-</text>
<text x="217.1" y="54.1">R33</text>
<text x="50" y="61.7">GND</text>
<text x="71.1" y="61.7">GND</text>
<text x="164.3" y="60.5">SDA</text>
<text x="164.3" y="63">SCL</text>
<text x="175.3" y="60.5">VS+</text>
<text x="175.3" y="63">GND</text>
<text x="232.9" y="60.5">SCL</text>
<text x="232.9" y="65.5">ALERT</text>
<text x="232.9" y="63">SDA</text>
<text x="248.2" y="63">ADD0</text>
<text x="248.9" y="65.5">GND</text>
<text x="249.9" y="60.5">V+</text>
<text x="39.3" y="97.3">R26</text>
<text x="72.4" y="99.8">R34</text>
<text x="124.4" y="97.3">R27</text>
<text x="157.4" y="99.8">R36</text>
<text x="42.4" y="104.9">CS#</text>
<text x="42.4" y="107.4">DO</text>
<text x="58.6" y="104.9">VCC</text>
<text x="59" y="107.4">IO3</text>
<text x="80" y="103.6">R35</text>
<text x="127.5" y="104.9">CS#</text>
<text x="127.5" y="107.4">DO</text>
<text x="143.7" y="104.9">VCC</text>
<text x="144.1" y="107.4">IO3</text>
<text x="165.1" y="103.6">R37</text>
<text x="42.4" y="110">DI</text>
<text x="42.4" y="112.5">CLK</text>
<text x="58.4" y="112.5">GND</text>
<text x="59" y="110">IO2</text>
<text x="127.5" y="110">DI</text>
<text x="127.5" y="112.5">CLK</text>
<text x="143.5" y="112.5">GND</text>
<text x="144.1" y="110">IO2</text>
<text x="39.3" y="130.3">R30</text>
<text x="120.6" y="130.3">R29</text>
<text x="42.4" y="137.9">CS#</text>
<text x="58.6" y="137.9">VCC</text>
<text x="72.4" y="132.9">R38</text>
<text x="80" y="136.7">R39</text>
<text x="136.4" y="137.9">SCL</text>
<text x="153.3" y="137.9">V+</text>
<text x="42.4" y="140.5">DO</text>
<text x="42.4" y="143">DI</text>
<text x="59" y="143">IO2</text>
<text x="59" y="140.5">IO3</text>
<text x="136.4" y="143">ALERT</text>
<text x="136.4" y="140.5">SDA</text>
<text x="151.6" y="140.5">ADD0</text>
<text x="152.4" y="143">GND</text>
<text x="42.4" y="145.5">CLK</text>
<text x="58.4" y="145.5">GND</text>
</g>
<g font-size="1" fill="#a90000">
<text x="47.7" y="35.5">2</text>
<text x="47.7" y="32.9">6</text>
<text x="75.1" y="35.5">24</text>
<text x="75.1" y="30.4">25</text>
<text x="75.1" y="32.9">26</text>
<text x="47.7" y="38">3</text>
<text x="47.7" y="40.6">4</text>
<text x="75.1" y="40.6">22</text>
<text x="75.1" y="38">23</text>
<text x="47.7" y="43.1">5</text>
<text x="47.7" y="45.6">7</text>
<text x="75.1" y="45.6">20</text>
<text x="75.1" y="43.1">21</text>
<text x="47.7" y="50.7">1</text>
<text x="47.7" y="48.2">8</text>
<text x="75.1" y="48.2">19</text>
<text x="160.7" y="52">3</text>
<text x="180.5" y="52">10</text>
<text x="47.2" y="55.8">11</text>
<text x="47.2" y="58.3">12</text>
<text x="75.1" y="58.3">15</text>
<text x="75.1" y="55.8">16</text>
<text x="160.7" y="54.5">1</text>
<text x="160.7" y="57.1">2</text>
<text x="160.7" y="59.6">4</text>
<text x="181" y="59.6">6</text>
<text x="181" y="57.1">8</text>
<text x="181" y="54.5">9</text>
<text x="230.5" y="59.6">1</text>
<text x="253.4" y="59.6">5</text>
<text x="47.2" y="60.9">13</text>
<text x="75.1" y="60.9">14</text>
<text x="160.7" y="62.2">5</text>
<text x="181" y="62.2">7</text>
<text x="230.5" y="64.7">3</text>
<text x="230.5" y="62.2">6</text>
<text x="253.4" y="64.7">2</text>
<text x="253.4" y="62.2">4</text>
<text x="40" y="104.1">1</text>
<text x="40" y="106.6">2</text>
<text x="62.9" y="106.6">7</text>
<text x="62.9" y="104.1">8</text>
<text x="125.1" y="104.1">1</text>
<text x="125.1" y="106.6">2</text>
<text x="148" y="106.6">7</text>
<text x="148" y="104.1">8</text>
<text x="40" y="109.1">5</text>
<text x="40" y="111.7">6</text>
<text x="62.9" y="109.1">3</text>
<text x="62.9" y="111.7">4</text>
<text x="125.1" y="109.1">5</text>
<text x="125.1" y="111.7">6</text>
<text x="148" y="109.1">3</text>
<text x="148" y="111.7">4</text>
<text x="40" y="137.1">1</text>
<text x="62.9" y="137.1">8</text>
<text x="134" y="137.1">1</text>
<text x="156.9" y="137.1">5</text>
<text x="40" y="139.6">2</text>
<text x="40" y="142.2">5</text>
<text x="62.9" y="142.2">3</text>
<text x="62.9" y="139.6">7</text>
<text x="134" y="142.2">3</text>
<text x="134" y="139.6">6</text>
<text x="156.9" y="142.2">2</text>
<text x="156.9" y="139.6">4</text>
<text x="40" y="144.7">6</text>
<text x="62.9" y="144.7">4</text>
<text x="43.1" y="170.8" transform="rotate(-90 43.1 170.8)">1</text>
<text x="48.2" y="170.8" transform="rotate(-90 48.2 170.8)">2</text>
<text x="87.6" y="170.8" transform="rotate(-90 87.6 170.8)">1</text>
<text x="92.6" y="170.8" transform="rotate(-90 92.6 170.8)">2</text>
<text x="50.2" y="175.2">5</text>
<text x="94.6" y="175.2">5</text>
<text x="43.1" y="180.9" transform="rotate(-90 43.1 180.9)">4</text>
<text x="48.2" y="180.9" transform="rotate(-90 48.2 180.9)">3</text>
<text x="87.6" y="180.9" transform="rotate(-90 87.6 180.9)">4</text>
<text x="92.6" y="180.9" transform="rotate(-90 92.6 180.9)">3</text>
</g>
<g font-size="1" fill="#840000">
<text x="127" y="165.8">Drawn</text>
<text x="127" y="173.3">Checked</text>
<text x="127" y="180.8">Approved</text>
<text x="134.7" y="180.8">(1)</text>
<text x="201" y="185.8">Date</text>
<text x="247" y="185.8">Revision</text>
<text x="267" y="185.8">Size</text>
<text x="127" y="190.8">Approved</text>
<text x="134.7" y="190.8">(2)</text>
<text x="201" y="193.3">Software</text>
<text x="247" y="193.3">Sheet</text>
<text x="267" y="193.3">Code</text>
</g>
</svg>
